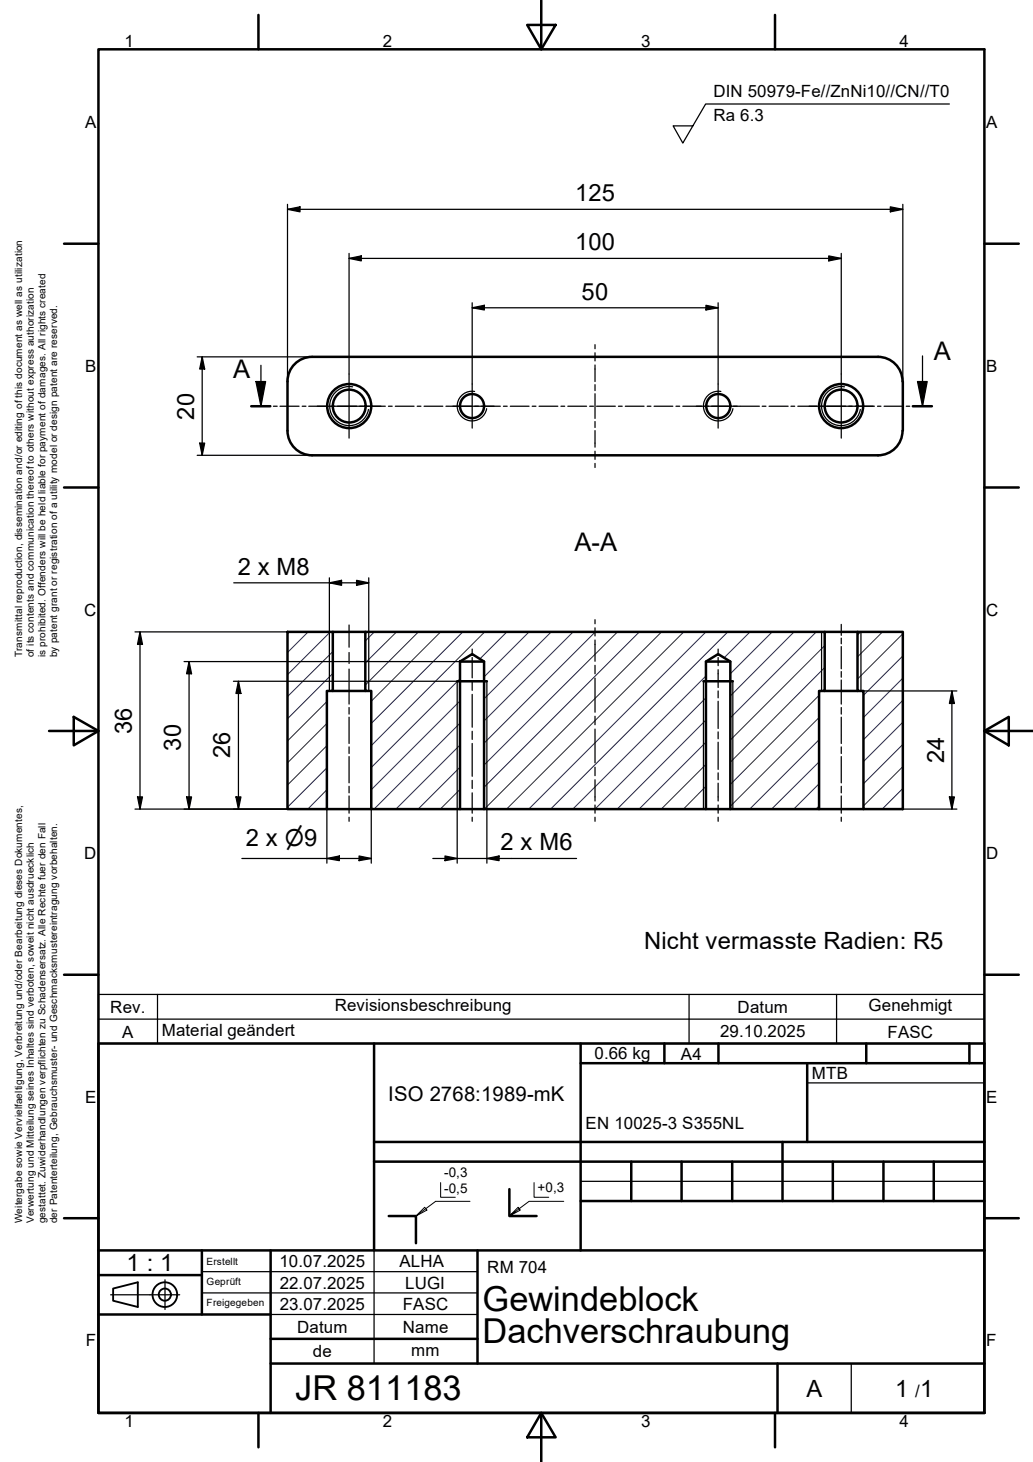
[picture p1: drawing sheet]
<svg xmlns="http://www.w3.org/2000/svg" width="210mm" height="297mm" viewBox="0 0 210 297" stroke-linecap="round" stroke-linejoin="round" font-family="sans-serif">
<!-- layer: Schraffur -->
<g fill="none" stroke="#1e1e47" stroke-width=".2">
<path d="M62.6 128.4l-4.2 4.2M67.1 128.4l-8.7 8.7M67.6 136.8l-9.2 9.2M67.6 132.4l-9.2 9.1M76.1 128.4l-1.9 1.8M80.6 128.4l-6.4 6.3M85 128.4l-10.8 10.8M89.5 128.4l-14.1 14.1M93.5 137.9l-18.1 18M94 128.4l-18.6 18.6M98.5 128.4l-23.1 23.1M103 128.4l-5.5 5.4"/>
<path d="M107.5 128.4l-9.1 9.1M112 128.4l-13.6 13.6M116.5 128.4l-18.1 18.1M121 128.4l-22.6 22.6M125.5 128.4l-27.1 27M129.9 128.4l-31.5 31.5M134.4 128.4l-36 36M138.9 128.4l-36 36M143.4 137.3l-27 27.1M143.4 128.4l-36 36M147.9 128.4l-36 36M152.4 128.4l-5.3 5.3"/>
<path d="M156.9 128.4l-8.5 8.5M161.4 128.4l-13 13M165.9 128.4l-17.5 17.4M167.6 135.6l-19.2 19.3M167.6 131.2l-19.2 19.2M174.9 128.4l-.7 .6M179.3 128.4l-5.1 5.1M183.5 137.8l-8 8M183.5 133.3l-8 8M183.5 128.8l-9.3 9.2M66.4 156l-8 8M66.4 151.5l-8 8"/>
<path d="M66.4 147l-8 8M66.4 142.5l-8 8M93.5 155.9l-8.5 8.5M93.5 151.4l-13 13M93.5 146.9l-17.5 17.5M93.5 142.4l-18.1 18.1M143.4 159.8l-4.5 4.6M143.4 155.3l-9 9.1M143.4 150.8l-13.5 13.6M143.4 146.3l-18 18.1M143.4 141.8l-22.5 22.6M166.4 150.3l-14.1 14.1"/>
<path d="M166.4 145.8l-18 18M166.4 159.2l-5.1 5.2M166.4 154.8l-9.6 9.6M166.4 141.3l-18 18.1M167.6 140.1l-.3 .3M183.5 155.8l-8 8M183.5 151.2l-8 8M183.5 146.7l-8 8M183.5 142.3l-8 8M66.4 160.5l-3.9 3.9M93.5 160.4l-4 4M143.4 164.3l-.1 .1"/>
<path d="M166.4 163.8l-.6 .6M183.5 160.2l-4.2 4.2"/>
</g>
<!-- layer: Sichtbare Kanten(DIN) -->
<g fill="none" stroke="#000" stroke-width=".51">
<path d="M58.4 77.5v10M63.4 72.5a5 5 0 0 0-5 5M63.4 72.5h115M178.4 72.5a5 5 0 0 1 5 5M183.5 77.5v10M58.4 87.5a5 5 0 0 0 5 5M63.4 92.5h115M183.4 87.5a5 5 0 0 1-5 5M58.4 128.4h9.2v12h-1.2v24h-8zM67.6 128.4h6.6M74.2 128.4h93.4v12h-1.2v24h-18v-30l-2.5-1.5-2.5 1.5v30h-45v-30l-2.5-1.5-2.4 1.5v30h-18.1v-24h-1.2zM92.9 138.4h6"/>
<path d="M93.5 134.4h4.9M142.9 138.4h6M143.4 134.4h5M167.6 128.4h6.6M174.2 128.4h9.3v36h-8v-24h-1.3zM67.6 140.4h6.6M167.6 140.4h6.6M66.4 164.4h9M93.5 164.4h4.9M143.4 164.4h5M166.4 164.4h9.1"/>
<circle cx="71" cy="82.5" r="4.5"/>
<circle cx="71" cy="82.5" r="3.3"/>
<circle cx="95.9" cy="82.5" r="2.44"/>
<circle cx="146" cy="82.5" r="2.44"/>
<circle cx="170.9" cy="82.5" r="4.5"/>
<circle cx="170.9" cy="82.5" r="3.3"/>
</g>
<!-- layer: Gewinde(DIN) -->
<path d="M71.7 78.6a4 4 0 0 0-4.6 3.2 4 4 0 0 0 3.2 4.6 4 4 0 0 0 4.6-3.2M96.4 79.5a3 3 0 0 0-3.5 2.5 3 3 0 0 0 2.5 3.5 3 3 0 0 0 3.5-2.5M146.5 79.5a3 3 0 0 0-3.5 2.5 3 3 0 0 0 2.4 3.5 3 3 0 0 0 3.5-2.5M171.6 78.6a4 4 0 0 0-4.6 3.2 4 4 0 0 0 3.2 4.6 4 4 0 0 0 4.6-3.2M66.9 128.4v12M74.9 128.4v12M92.9 138.4v26M98.9 138.4v26M142.9 138.4v26M148.9 138.4v26M166.9 128.4v12M174.9 128.4v12" fill="none" stroke="#000" stroke-width=".25"/>
<!-- layer: Schnittansichtslinien(DIN) -->
<g fill="none" stroke="#000" stroke-width=".25">
<path d="M52 77.5h2l-1 5zM53 74.2v8.3M186.4 77.5h2l-.9 5zM187.5 72.3v10.2M51.1 82.5h3.8M55.6 82.5h.7M56.9 82.5h3.9M61.4 82.5h.8M62.7 82.5h3.9M67.2 82.5h.8M68.6 82.5h3.9M73.1 82.5h.8"/>
<path d="M74.5 82.5h3.8M78.9 82.5h.8M80.3 82.5h3.8M84.8 82.5h.7M86.2 82.5h3.8M90.6 82.5h.8M92 82.5h3.8M96.5 82.5h.7M97.9 82.5h3.8M102.3 82.5h.8M103.7 82.5h3.8M108.1 82.5h.8"/>
<path d="M109.5 82.5h3.8M114 82.5h.7M115.4 82.5h3.8M119.8 82.5h.8M121.2 82.5h3.8M125.7 82.5h.7M127.1 82.5h3.8M131.5 82.5h.8M132.9 82.5h3.8M137.4 82.5h.7M138.7 82.5h3.9M143.2 82.5h.8"/>
<path d="M144.6 82.5h3.9M149 82.5h.8M150.4 82.5h3.9M154.9 82.5h.7M156.3 82.5h3.8M160.7 82.5h.8M162.1 82.5h3.9M166.6 82.5h.7M168 82.5h3.8M172.5 82.5h.7M173.8 82.5h3.9M178.3 82.5h.7"/>
<path d="M179.6 82.5h3.9M184.1 82.5h.7M185.5 82.5h3.9"/>
</g>
<path d="M51.1 82.5h3.8M185.5 82.5h3.9" fill="none" stroke="#000" stroke-width=".51"/>
<path d="M52 77.5h2l-1 5zM186.4 77.5h2l-.9 5z" fill="#000"/>
<!-- layer: Skizziergeometrie(DIN) -->
<g fill="none" stroke="#000" stroke-width=".51">
<path d="M20 10h180v277.1h-180zM52.5 3v7M107.1 5.1h5.8l-2.9 4.9zM110 0v10M157.5 3v7M13 49.5h7M200 49.5h7M13 99h7M200 99h7M10 148.5h10M15 145.7l5 2.8-5 2.9zM200 148.5l5-2.8v5.7z"/>
<path d="M200 148.5h10M13 198h7M200 198h7M76 212v42M118 216h82M118 212v42M135 212v4M146 212v4M164 216v16M176 212v4M197 212v4M200 212h-180v75.1h180"/>
<path d="M76 232h124M76 236h124M128.3 236v8M138.5 236v8M148.8 236v8M159 232v12M169.2 236v8M179.5 236v8M189.7 236v8M13 247.5h7M20 254h180M20 259.1h21"/>
<path d="M41 254v13.1M55 254v33.1M79 247.1h5.5v5.5M97 254v23M103.5 241.6v5.5h5.5M118 244h82M200 247.5h7M20 267.1h35M55 272h42M55 277h145M158 277v10.1M52.5 287.1v7"/>
<path d="M110 287.1l2.9 4.9h-5.8zM110 287.1v9.9M157.5 287.1v7"/>
</g>
<path d="M164 220h36M41 258.4h56M76 254v23M118 240h82M22.5 263.1h14M33.5 260v6.1M41 262.7h56M55 267.1h42M173 277v10.1" fill="none" stroke="#000" stroke-width=".25"/>
<path d="M84.5 247.1l1.8-1.8 .4 .6zM89.5 240.3v3h3M95.5 244.1h-7l-4 3M108.5 240.3v3h3M114.6 244.1h-7.1l-4 3 2.2-1.2-.4-.6-1.8 1.8" fill="none" stroke="#000" stroke-width=".2"/>
<g fill="none" stroke="#000" stroke-width=".38">
<path d="M23 261.8l5-1.3v5l-5-1.2z"/>
<circle cx="33.5" cy="263" r="2.51"/>
<circle cx="33.5" cy="263" r="1.24"/>
</g>
<!-- layer: Symbole(DIN) -->
<path d="M192.9 21.1h-49.5l-4.7 8-1.9-3.5h4M20 202h180v10h-180zM20 207.1h180M32 202v10M140 202v10M170 202v10" fill="none" stroke="#000" stroke-width=".25"/>
<g fill="none" stroke="#000" stroke-width=".25">
<path d="M58.4 42.5l2.6-.5v1zM58.4 42.5h125.1M58.4 41.5v36M70.9 52.5l2.5-.5v1zM70.9 52.5h100M70.9 51.5v24.5M168.4 52l2.5 .5-2.5 .5zM170.9 51.5v24.5M180.9 42l2.6 .5-2.6 .5zM183.5 41.5v36M40.1 72.5h23.3M41.1 72.5l.5 2.5h-1z"/>
<path d="M41.1 72.5v20M95.9 62.5l2.5-.5v1zM95.9 62.5h50M95.9 61.5v16.5M143.4 62l2.5 .5-2.5 .5zM145.9 61.5v16.5M40.1 92.5h23.3M40.6 90h1l-.5 2.5zM47.5 118.4h27.4M66.9 118.4l2.5-.5v1zM66.9 117.4v11M72.5 117.9l2.4 .5-2.4 .5z"/>
<path d="M74.9 117.4v11M27.4 128.4h31M28.4 128.4l.6 2.5h-1.1zM28.4 128.4v36M37.4 134.4h33.4M38.4 134.4l.5 2.5h-1zM38.4 134.4v30M47.4 138.4h23.4M48.5 138.4l.5 2.5h-1.1zM48.5 138.4v26M71.1 134.4h22.4M71.1 138.4h21.8"/>
<path d="M175.5 140.4h18.9M193.4 140.4l.5 2.5h-1zM193.4 140.4v24M27.4 164.4h43.4M27.9 161.9h1.1l-.6 2.5zM37.9 161.9h1l-.5 2.5zM47.9 161.9h1.1l-.5 2.5zM49.1 174.4h26.3M66.4 174.4l2.6-.5v1zM66.4 164.4v11M71.1 164.4h22.4M73 173.9l2.4 .5-2.4 .5z"/>
<path d="M75.4 164.4v11M87.9 174.4h29.3M90.4 173.9l2.5 .5-2.5 .5zM92.9 164.4v11M98.9 174.4l2.5-.5v1zM98.9 164.4v11M166.4 164.4h4.4M171 164.4h23.4M192.9 161.9h1l-.5 2.5z"/>
</g>
<g fill="#000">
<path d="M58.4 42.5l2.6-.5v1zM70.9 52.5l2.5-.5v1zM168.4 52l2.5 .5-2.5 .5zM180.9 42l2.6 .5-2.6 .5zM41.1 72.5l.5 2.5h-1zM95.9 62.5l2.5-.5v1zM143.4 62l2.5 .5-2.5 .5zM40.6 90h1l-.5 2.5zM66.9 118.4l2.5-.5v1zM72.5 117.9l2.4 .5-2.4 .5zM28.4 128.4l.6 2.5h-1.1zM38.4 134.4l.5 2.5h-1z"/>
<path d="M48.5 138.4l.5 2.5h-1.1zM193.4 140.4l.5 2.5h-1zM27.9 161.9h1.1l-.6 2.5zM37.9 161.9h1l-.5 2.5zM47.9 161.9h1.1l-.5 2.5zM66.4 174.4l2.6-.5v1zM73 173.9l2.4 .5-2.4 .5zM90.4 173.9l2.5 .5-2.5 .5zM98.9 174.4l2.5-.5v1zM192.9 161.9h1l-.5 2.5z"/>
</g>
<!-- layer: Mittellinie(DIN) -->
<g fill="none" stroke="#000" stroke-width=".25">
<path d="M120.9 70v.9M120.9 71.7v1.6M120.9 74.2v3.3M120.9 78.2v1.2M120.9 80v5M120.9 85.6v1.3M120.9 87.5v3.4M120.9 91.7v1.6M120.9 94.2v.8M70.9 127v4.5M70.9 132.6v2.2M70.9 135.9v7.2"/>
<path d="M95.9 131.9v.8M95.9 133.6v4.1M95.9 138.5v1.8M120.9 125.9v.8M120.9 127.6v1.6M120.9 130v4.4M120.9 135.2v1.7M120.9 137.8v6.9M145.9 131.9v.8M145.9 133.6v1.6M145.9 136.1v3.6M170.9 126.9v2.2"/>
<path d="M170.9 129.7v1.1M170.9 131.4v4.5M170.9 136.4v1.2M170.9 138.2v4.9M70.9 143.7v1.4M70.9 145.7v5.4M70.9 151.8v1.3M70.9 153.7v5.4M70.9 159.8v1.3M95.9 141.1v6.7M95.9 148.6v1.6M95.9 151.1v6.6"/>
<path d="M95.9 158.5v1.7M120.9 145.5v1.7M120.9 148.1v6.9M120.9 155.9v1.7M120.9 158.4v4.3M145.9 140.4v1.4M145.9 142.5v5.5M145.9 148.7v1.4M145.9 150.8v5.5M145.9 157v1.4M145.9 159.1v3.6M170.9 143.7v1.4"/>
<path d="M170.9 145.7v5.4M170.9 151.8v1.3M170.9 153.7v5.4M170.9 159.8v1.3M70.9 161.7v3.5M70.9 166v.9M95.9 161.1v4.1M95.9 166v.9M120.9 163.6v1.6M120.9 166v.9M145.9 163.6v1.6M145.9 166v.9"/>
<path d="M170.9 161.7v3.5M170.9 166v.9"/>
</g>
<!-- layer: Mittelpunktmarkierung(DIN) -->
<path d="M70.9 76v13M95.9 78v9M145.9 78v9M170.9 76v13M64.5 82.5h12.9M91.5 82.5h8.9M141.5 82.5h8.9M164.4 82.5h13" fill="none" stroke="#000" stroke-width=".25"/>
<g font-size="7">
<text x="98" y="266.4">Gewindeblock</text>
<text x="98" y="272.9">Dachverschraubung</text>
<text x="60" y="284.5">JR 811183</text>
</g>
<g font-size="5.2">
<text x="47.4" y="76.8">A</text>
<text x="189.7" y="73.1">A</text>
<text x="116.7" y="111.9">A-A</text>
</g>
<g font-size="4.8">
<text x="116.8" y="40.9">125</text>
<text x="116.8" y="50.8">100</text>
<text x="118.2" y="60.9">50</text>
<text x="39.4" y="85.3" transform="rotate(-90 39.4 85.3)">20</text>
<text x="48.3" y="116.8">2 x M8</text>
<text x="26.8" y="149.1" transform="rotate(-90 26.8 149.1)">36</text>
<text x="36.8" y="152.5" transform="rotate(-90 36.8 152.5)">30</text>
<text x="46.8" y="154.1" transform="rotate(-90 46.8 154.1)">26</text>
<text x="191.8" y="155.1" transform="rotate(-90 191.8 155.1)">24</text>
<text x="50" y="171.9">2 x ⌀9</text>
<text x="101.7" y="172.7">2 x M6</text>
<text x="130.9" y="192.9">Nicht vermasste Radien: R5</text>
<text x="25.7" y="258.3">1 : 1</text>
<text x="163.9" y="283.8">A</text>
<text x="181.9" y="283.8">1</text>
<text x="187" y="283.8">1</text>
</g>
<text font-size="4.1" x="78.9" y="223.6">ISO 2768:1989-mK</text>
<g font-size="3.4">
<text x="25.3" y="9.6">1</text>
<text x="77.8" y="9.6">2</text>
<text x="130.3" y="9.6">3</text>
<text x="182.8" y="9.6">4</text>
<text x="145" y="19.6">DIN 50979-Fe//ZnNi10//CN//T0</text>
<text x="17.3" y="26">A</text>
<text x="145" y="24.6">Ra 6.3</text>
<text x="200.4" y="26">A</text>
<text x="17.3" y="75.6">B</text>
<text x="200.4" y="75.6">B</text>
<text x="17.1" y="125.1">C</text>
<text x="200.4" y="125.1">C</text>
<text x="17.1" y="174.5">D</text>
<text x="200.4" y="174.5">D</text>
<text x="22.4" y="205.8">Rev.</text>
<text x="68" y="205.4">Revisionsbeschreibung</text>
<text x="149.9" y="205.8">Datum</text>
<text x="176.5" y="205.4">Genehmigt</text>
<text x="24.8" y="210.8">A</text>
<text x="32.9" y="210.4">Material geändert</text>
<text x="120.8" y="215.1">0.66 kg</text>
<text x="138.4" y="215.3">A4</text>
<text x="146.3" y="210.7">29.10.2025</text>
<text x="180.3" y="210.8">FASC</text>
<text x="165" y="219.3">MTB</text>
<text x="17.3" y="224">E</text>
<text x="200.4" y="224">E</text>
<text x="119" y="229.3">EN 10025-3 S355NL</text>
<text x="56.8" y="257.4">10.07.2025</text>
<text x="81.2" y="257.5">ALHA</text>
<text x="56.8" y="261.8">22.07.2025</text>
<text x="82.3" y="261.8">LUGI</text>
<text x="99" y="258.6">RM 704</text>
<text x="56.8" y="266.1">23.07.2025</text>
<text x="81.9" y="266.1">FASC</text>
<text x="17.5" y="273.5">F</text>
<text x="60.4" y="270.7">Datum</text>
<text x="63.6" y="275.8">de</text>
<text x="81.9" y="270.7">Name</text>
<text x="83.6" y="275.4">mm</text>
<text x="200.4" y="273.5">F</text>
<text x="186" y="283.8">/</text>
<text x="25.3" y="289.9">1</text>
<text x="77.8" y="289.9">2</text>
<text x="130.3" y="289.9">3</text>
<text x="182.8" y="289.9">4</text>
</g>
<g font-size="2.7">
<text x="90.2" y="239.2">-0,3</text>
<text x="90.2" y="242.4">-0,5</text>
<text x="109.2" y="242.1">+0,3</text>
</g>
<g font-size="2">
<text x="4.5" y="133.5" transform="rotate(-90 4.5 133.5)">Transmittal reproduction, dissemination and/or editing of this document as well as utilization</text>
<text x="6.9" y="133.5" transform="rotate(-90 6.9 133.5)">of its contents and communication thereof to others without express authorization</text>
<text x="9.3" y="133.5" transform="rotate(-90 9.3 133.5)">is prohibited. Offenders will be held liable for payment of damages. All rights created</text>
<text x="11.6" y="133.5" transform="rotate(-90 11.6 133.5)">by patent grant or registration of a utility model or design patent are reserved.</text>
<text x="4.5" y="248.5" transform="rotate(-90 4.5 248.5)">Weitergabe sowie Vervielfaeltigung, Verbreitung und/oder Bearbeitung dieses Dokumentes,</text>
<text x="6.9" y="248.5" transform="rotate(-90 6.9 248.5)">Verwertung und Mitteilung seines Inhaltes sind verboten, soweit nicht ausdruecklich</text>
<text x="9.3" y="248.5" transform="rotate(-90 9.3 248.5)">gestattet. Zuwiderhandlungen verpflichten zu Schadensersatz. Alle Rechte fuer den Fall</text>
<text x="11.6" y="248.5" transform="rotate(-90 11.6 248.5)">der Patenterteilung, Gebrauchsmuster- und Geschmacksmustereintragung vorbehalten.</text>
<text x="42" y="257">Erstellt</text>
<text x="42" y="261.1">Geprüft</text>
<text x="42" y="265.4">Freigegeben</text>
</g>
</svg>
